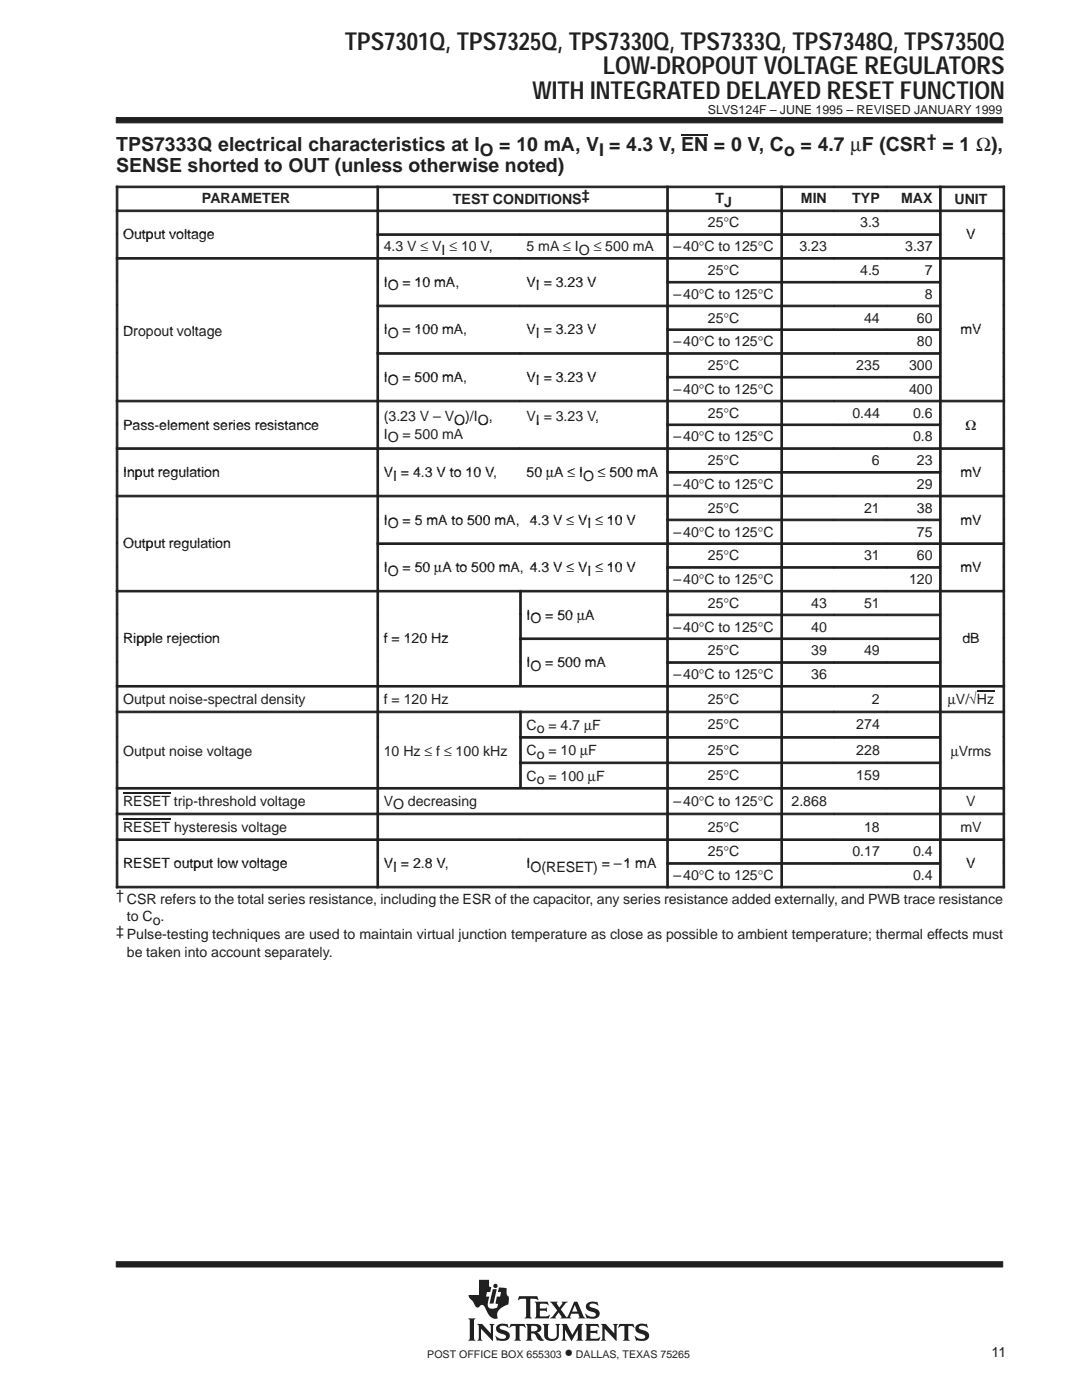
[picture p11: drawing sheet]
<svg xmlns="http://www.w3.org/2000/svg" width="216mm" height="279mm" viewBox="0 0 216 279" stroke-linecap="round" stroke-linejoin="round" font-family="sans-serif">
<g fill="#231f20" stroke="#231f20" stroke-width=".2">
<path d="M23.2 23.5h176.9v1h-176.9z" fill-rule="evenodd"/>
<path d="M23.2 251.8h176.9v1.1h-176.9z" fill-rule="evenodd"/>
</g>
<g fill="#231f20">
<path d="M98.3 257.3h.8l-.6 2.9h-.8z"/>
<path d="M104.9 264.2h1.9a.9 .9 0 0 1 1 .4 .9 .9 0 0 1 0 1.1l-.7 .2 .5 .4 .9 1.2a1.2 1.2 0 0 1-1.6-1l-.3-.3-.6-.1v1l.3 .5h-1.4l.3-.6v-2.3z" fill-rule="evenodd"/>
<path d="M109.7 259.8h1.6l-.2 .3 .5 .8 .6-.8-.1-.3h1.2l-.4 .3-1 1.2 1.2 1.6 1.5-3.1h.6l1.2 2.9 .4 .4-1.4-.1a.22 .22 0 0 0 .2-.1 .22 .22 0 0 0 0-.3l-.2-.4h-1.4l-.2 .7 .2 .2h-2.2l.2-.3-.5-.9-.7 .9 .2 .3h-1.3l.6-.4 .9-1.2z" fill-rule="evenodd"/>
<path d="M127 264.6a1.74 1.74 0 0 1 1.6-.4l.3 .1 .1-.1 .3 .8h-.1a1.2 1.2 0 0 0-1.7-.1 1.47 1.47 0 0 0 1.3 .7 1.03 1.03 0 0 1 .7 1.2 1.03 1.03 0 0 1-1.2 .8l-1.1-.1-.2 .1-.4-1 .9 .5 .9 .1a.45 .45 0 0 0 .4-.6 .45 .45 0 0 0-.6-.3l-.2-.1a1.11 1.11 0 0 1-1.2-1.4z" fill-rule="evenodd"/>
<path d="M123.6 264.2h2.8l.2 .8-.6-.4h-.5l-.1 .2v2.4l.3 .4h-1.4l.3-.4v-2.4l-.1-.2h-.5l-.7 .4z" fill-rule="evenodd"/>
<path d="M116.7 264.2h2.6l.2 .8-.6-.4-1.1 .1v.9h1.1l.3-.2v.9l-.4-.3h-1v1.1l1.3 .1 .7-.4-.3 .8h-2.8l.3-.4v-2.6z" fill-rule="evenodd"/>
<path d="M119.9 264.2h1l1.7 1.9v-1.5l-.3-.4h1l-.3 .4v3l-2.3-2.4v2l.3 .4h-1.1l.3-.4v-2.6z" fill-rule="evenodd"/>
<path d="M112 264.2h1.1l1.1 2.2 1.2-2.2h1l-.3 .4v2.6l.3 .4h-1.4l.3-.4v-1.8l-1.3 2.2-1.3-2.2v1.7l.4 .5h-1.1l.3-.6v-2.3z" fill-rule="evenodd"/>
<path d="M99.2 264.6a1.71 1.71 0 0 1 1.7-.4l.2 .1 .1-.1 .3 .8-.6-.3-.8-.1a.41 .41 0 0 0-.4 .5 .41 .41 0 0 0 .5 .3 1.29 1.29 0 0 1 1.5 1.4 1.08 1.08 0 0 1-1.2 .8l-1.1-.1-.2 .1-.4-1 .8 .5 .5 .1 .6-.1 .3-.2a.72 .72 0 0 0-.9-.7 .99 .99 0 0 1-1-.5 .99 .99 0 0 1 .1-1.1z" fill-rule="evenodd"/>
<path d="M101.9 264.2h2.8l.2 .8-.7-.4h-.4l-.1 .2v2.4l.3 .4h-1.4l.3-.4v-2.4l-.1-.2h-.5l-.7 .4z" fill-rule="evenodd"/>
<path d="M108.3 264.2h1.3l-.3 .4v2a.65 .65 0 0 0 .7 .6h.6l.4-.4 .1-2.1-.3-.5h1l-.3 .4v1.8a1.54 1.54 0 0 1-2.4 1l-.5-.7v-2.1z" fill-rule="evenodd"/>
<path d="M95.2 264.2h1l1.7 1.9v-1.5l-.3-.4h1.1l-.3 .4v3l-2.4-2.4v2l.3 .4h-1.1l.3-.6v-2.3z" fill-rule="evenodd"/>
<path d="M93.4 263.1h1.5l-.3 .4v3.7l.3 .4h-1.5l.3-.4v-3.7z" fill-rule="evenodd"/>
<path d="M103.6 258.7h3.6l.2 .8-.4-.3-1.2 .1v3.5l.3 .3h-1.4l.2-.2 .1-.3v-3.2l-.1-.2h-.8l-.7 .3z" fill-rule="evenodd"/>
<path d="M106.7 259.8h2.6l.1 .7-.5-.3-1.2 .1v.8h1.1l.3-.2v.9l-.4-.2h-1v1l.2 .1h1.2l.5-.3h.1l-.2 .7h-2.8l.3-.5v-2.3z" fill-rule="evenodd"/>
<path d="M117.1 260.2a2.08 2.08 0 0 1 1.9-.3l.2-.2 .1 .9a1.22 1.22 0 0 0-1.7-.1 .82 .82 0 0 0 .9 .6 1.06 1.06 0 0 1 1.2 1.1 1.06 1.06 0 0 1-1.2 1l-1.2-.1-.2 .1-.3-1 .8 .5 .8 .1a.46 .46 0 0 0 .5-.5 .46 .46 0 0 0-.5-.4l-.2-.1a1.11 1.11 0 0 1-1.2-1.5z" fill-rule="evenodd"/>
<path d="M95.6 255.4h2v1.3l.4 .2-.2 1h-.6l-.2 .9h.6l-.3 1.2 .1 .7a.9 .9 0 0 0 1.2 .4l.6-.1 .2-.8-.5-.1 .2-1.3h.7l.2-.9h-.7l.3-1 1.5 .2v1.1l.2 .4 .2 .2v.7a.81 .81 0 0 1-.6 1 2.73 2.73 0 0 0-1.7 1.7l.1 .9h-.1a1.81 1.81 0 0 1-2.1-1.5l-.3-.6a.7 .7 0 0 0-.6-.6 .7 .7 0 0 0-.7 .5 1.12 1.12 0 0 1-1.1-1l-.7-.8-.2-.7h2.1z" fill-rule="evenodd"/>
<circle cx="98.9" cy="256.6" r=".43"/>
</g>
<g fill="#fff">
<path d="M114.7 260.4l.5 1.4h-1z"/>
<path d="M106 264.7l.6-.1a.56 .56 0 0 1 .6 .5 .56 .56 0 0 1-.6 .6h-.6z" fill-rule="evenodd"/>
</g>
<path d="M135.9 26.9h5.4" fill="none" stroke="#231f20" stroke-width=".24"/>
<g fill="#231f20" stroke="#231f20" stroke-width=".2">
<path d="M23.2 37.1h.3v4.8h-.3z" fill-rule="evenodd"/>
<path d="M23.2 37.1h52v.4h-52z" fill-rule="evenodd"/>
<path d="M75.2 37.1h.3v4.8h-.3z" fill-rule="evenodd"/>
<path d="M75.2 37.1h57.8v.4h-57.8z" fill-rule="evenodd"/>
<path d="M133 37.1h.4v4.8h-.4z" fill-rule="evenodd"/>
<path d="M133 37.1h22.8v.4h-22.8z" fill-rule="evenodd"/>
<path d="M155.8 37.1h.3v4.8h-.3z" fill-rule="evenodd"/>
<path d="M155.8 37.1h10.6v.4h-10.6z" fill-rule="evenodd"/>
<path d="M166.4 37.1h10.5v.4h-10.5z" fill-rule="evenodd"/>
<path d="M176.9 37.1h10.6v.4h-10.6z" fill-rule="evenodd"/>
<path d="M187.5 37.1h.3v4.8h-.3z" fill-rule="evenodd"/>
<path d="M200.1 37.1h.4v4.8h-.4z" fill-rule="evenodd"/>
<path d="M187.5 37.1h13v.4h-13z" fill-rule="evenodd"/>
<path d="M23.2 41.9h.3v4.7h-.3z" fill-rule="evenodd"/>
<path d="M23.2 41.9h52v.3h-52z" fill-rule="evenodd"/>
<path d="M75.2 41.9h.3v4.7h-.3z" fill-rule="evenodd"/>
<path d="M75.2 41.9h57.8v.3h-57.8z" fill-rule="evenodd"/>
<path d="M133 41.9h.4v4.7h-.4z" fill-rule="evenodd"/>
<path d="M133 41.9h22.8v.3h-22.8z" fill-rule="evenodd"/>
<path d="M155.8 41.9h.3v4.7h-.3z" fill-rule="evenodd"/>
<path d="M155.8 41.9h10.6v.3h-10.6z" fill-rule="evenodd"/>
<path d="M166.4 41.9h10.5v.3h-10.5z" fill-rule="evenodd"/>
<path d="M176.9 41.9h10.6v.3h-10.6z" fill-rule="evenodd"/>
<path d="M187.5 41.9h.3v4.7h-.3z" fill-rule="evenodd"/>
<path d="M200.1 41.9h.4v4.7h-.4z" fill-rule="evenodd"/>
<path d="M187.5 41.9h13v.3h-13z" fill-rule="evenodd"/>
<path d="M23.2 46.7h.3v4.7h-.3z" fill-rule="evenodd"/>
<path d="M75.2 46.7h.3v4.7h-.3z" fill-rule="evenodd"/>
<path d="M75.2 46.7h28.5v.3h-28.5z" fill-rule="evenodd"/>
<path d="M103.7 46.7h29.3v.3h-29.3z" fill-rule="evenodd"/>
<path d="M133 46.7h.4v4.7h-.4z" fill-rule="evenodd"/>
<path d="M133 46.7h22.8v.3h-22.8z" fill-rule="evenodd"/>
<path d="M155.8 46.7h.3v4.7h-.3z" fill-rule="evenodd"/>
<path d="M155.8 46.7h10.6v.3h-10.6z" fill-rule="evenodd"/>
<path d="M166.4 46.7h10.5v.3h-10.5z" fill-rule="evenodd"/>
<path d="M176.9 46.7h10.6v.3h-10.6z" fill-rule="evenodd"/>
<path d="M187.5 46.7h.3v4.7h-.3z" fill-rule="evenodd"/>
<path d="M200.1 46.7h.4v4.7h-.4z" fill-rule="evenodd"/>
<path d="M23.2 51.4h.3v4.7h-.3z" fill-rule="evenodd"/>
<path d="M23.2 51.4h52v.3h-52z" fill-rule="evenodd"/>
<path d="M75.2 51.4h.3v4.7h-.3z" fill-rule="evenodd"/>
<path d="M75.2 51.4h28.5v.3h-28.5z" fill-rule="evenodd"/>
<path d="M103.7 51.4h29.3v.3h-29.3z" fill-rule="evenodd"/>
<path d="M133 51.4h.4v4.7h-.4z" fill-rule="evenodd"/>
<path d="M133 51.4h22.8v.3h-22.8z" fill-rule="evenodd"/>
<path d="M155.8 51.4h.3v4.7h-.3z" fill-rule="evenodd"/>
<path d="M155.8 51.4h10.6v.3h-10.6z" fill-rule="evenodd"/>
<path d="M166.4 51.4h10.5v.3h-10.5z" fill-rule="evenodd"/>
<path d="M176.9 51.4h10.6v.3h-10.6z" fill-rule="evenodd"/>
<path d="M187.5 51.4h.3v4.7h-.3z" fill-rule="evenodd"/>
<path d="M200.1 51.4h.4v4.7h-.4z" fill-rule="evenodd"/>
<path d="M187.5 51.4h13v.3h-13z" fill-rule="evenodd"/>
<path d="M23.2 56.2h.3v4.7h-.3z" fill-rule="evenodd"/>
<path d="M75.2 56.2h.3v4.7h-.3z" fill-rule="evenodd"/>
<path d="M133 56.2h.4v4.7h-.4z" fill-rule="evenodd"/>
<path d="M133 56.2h22.8v.3h-22.8z" fill-rule="evenodd"/>
<path d="M155.8 56.2h.3v4.7h-.3z" fill-rule="evenodd"/>
<path d="M155.8 56.2h10.6v.3h-10.6z" fill-rule="evenodd"/>
<path d="M166.4 56.2h10.5v.3h-10.5z" fill-rule="evenodd"/>
<path d="M176.9 56.2h10.6v.3h-10.6z" fill-rule="evenodd"/>
<path d="M187.5 56.2h.3v4.7h-.3z" fill-rule="evenodd"/>
<path d="M200.1 56.2h.4v4.7h-.4z" fill-rule="evenodd"/>
<path d="M23.2 60.9h.3v4.7h-.3z" fill-rule="evenodd"/>
<path d="M75.2 60.9h.3v4.7h-.3z" fill-rule="evenodd"/>
<path d="M75.2 60.9h28.5v.3h-28.5z" fill-rule="evenodd"/>
<path d="M103.7 60.9h29.3v.3h-29.3z" fill-rule="evenodd"/>
<path d="M133 60.9h.4v4.7h-.4z" fill-rule="evenodd"/>
<path d="M133 60.9h22.8v.3h-22.8z" fill-rule="evenodd"/>
<path d="M155.8 60.9h.3v4.7h-.3z" fill-rule="evenodd"/>
<path d="M155.8 60.9h10.6v.3h-10.6z" fill-rule="evenodd"/>
<path d="M166.4 60.9h10.5v.3h-10.5z" fill-rule="evenodd"/>
<path d="M176.9 60.9h10.6v.3h-10.6z" fill-rule="evenodd"/>
<path d="M187.5 60.9h.3v4.7h-.3z" fill-rule="evenodd"/>
<path d="M200.1 60.9h.4v4.7h-.4z" fill-rule="evenodd"/>
<path d="M23.2 65.6h.3v4.8h-.3z" fill-rule="evenodd"/>
<path d="M75.2 65.6h.3v4.8h-.3z" fill-rule="evenodd"/>
<path d="M133 65.6h.4v4.8h-.4z" fill-rule="evenodd"/>
<path d="M133 65.6h22.8v.4h-22.8z" fill-rule="evenodd"/>
<path d="M155.8 65.6h.3v4.8h-.3z" fill-rule="evenodd"/>
<path d="M155.8 65.6h10.6v.4h-10.6z" fill-rule="evenodd"/>
<path d="M166.4 65.6h10.5v.4h-10.5z" fill-rule="evenodd"/>
<path d="M176.9 65.6h10.6v.4h-10.6z" fill-rule="evenodd"/>
<path d="M187.5 65.6h.3v4.8h-.3z" fill-rule="evenodd"/>
<path d="M200.1 65.6h.4v4.8h-.4z" fill-rule="evenodd"/>
<path d="M23.2 70.4h.3v4.7h-.3z" fill-rule="evenodd"/>
<path d="M75.2 70.4h.3v4.7h-.3z" fill-rule="evenodd"/>
<path d="M75.2 70.4h28.5v.3h-28.5z" fill-rule="evenodd"/>
<path d="M103.7 70.4h29.3v.3h-29.3z" fill-rule="evenodd"/>
<path d="M133 70.4h.4v4.7h-.4z" fill-rule="evenodd"/>
<path d="M133 70.4h22.8v.3h-22.8z" fill-rule="evenodd"/>
<path d="M155.8 70.4h.3v4.7h-.3z" fill-rule="evenodd"/>
<path d="M155.8 70.4h10.6v.3h-10.6z" fill-rule="evenodd"/>
<path d="M166.4 70.4h10.5v.3h-10.5z" fill-rule="evenodd"/>
<path d="M176.9 70.4h10.6v.3h-10.6z" fill-rule="evenodd"/>
<path d="M187.5 70.4h.3v4.7h-.3z" fill-rule="evenodd"/>
<path d="M200.1 70.4h.4v4.7h-.4z" fill-rule="evenodd"/>
<path d="M23.2 75.1h.3v4.8h-.3z" fill-rule="evenodd"/>
<path d="M75.2 75.1h.3v4.8h-.3z" fill-rule="evenodd"/>
<path d="M133 75.1h.4v4.8h-.4z" fill-rule="evenodd"/>
<path d="M133 75.1h22.8v.3h-22.8z" fill-rule="evenodd"/>
<path d="M155.8 75.1h.3v4.8h-.3z" fill-rule="evenodd"/>
<path d="M155.8 75.1h10.6v.3h-10.6z" fill-rule="evenodd"/>
<path d="M166.4 75.1h10.5v.3h-10.5z" fill-rule="evenodd"/>
<path d="M176.9 75.1h10.6v.3h-10.6z" fill-rule="evenodd"/>
<path d="M187.5 75.1h.3v4.8h-.3z" fill-rule="evenodd"/>
<path d="M200.1 75.1h.4v4.8h-.4z" fill-rule="evenodd"/>
<path d="M23.2 79.9h.3v4.7h-.3z" fill-rule="evenodd"/>
<path d="M23.2 79.9h52v.3h-52z" fill-rule="evenodd"/>
<path d="M75.2 79.9h.3v4.7h-.3z" fill-rule="evenodd"/>
<path d="M75.2 79.9h28.5v.3h-28.5z" fill-rule="evenodd"/>
<path d="M103.7 79.9h29.3v.3h-29.3z" fill-rule="evenodd"/>
<path d="M133 79.9h.4v4.7h-.4z" fill-rule="evenodd"/>
<path d="M133 79.9h22.8v.3h-22.8z" fill-rule="evenodd"/>
<path d="M155.8 79.9h.3v4.7h-.3z" fill-rule="evenodd"/>
<path d="M155.8 79.9h10.6v.3h-10.6z" fill-rule="evenodd"/>
<path d="M166.4 79.9h10.5v.3h-10.5z" fill-rule="evenodd"/>
<path d="M176.9 79.9h10.6v.3h-10.6z" fill-rule="evenodd"/>
<path d="M187.5 79.9h.3v4.7h-.3z" fill-rule="evenodd"/>
<path d="M200.1 79.9h.4v4.7h-.4z" fill-rule="evenodd"/>
<path d="M187.5 79.9h13v.3h-13z" fill-rule="evenodd"/>
<path d="M23.2 84.6h.3v4.7h-.3z" fill-rule="evenodd"/>
<path d="M75.2 84.6h.3v4.7h-.3z" fill-rule="evenodd"/>
<path d="M133 84.6h.4v4.7h-.4z" fill-rule="evenodd"/>
<path d="M133 84.6h22.8v.3h-22.8z" fill-rule="evenodd"/>
<path d="M155.8 84.6h.3v4.7h-.3z" fill-rule="evenodd"/>
<path d="M155.8 84.6h10.6v.3h-10.6z" fill-rule="evenodd"/>
<path d="M166.4 84.6h10.5v.3h-10.5z" fill-rule="evenodd"/>
<path d="M176.9 84.6h10.6v.3h-10.6z" fill-rule="evenodd"/>
<path d="M187.5 84.6h.3v4.7h-.3z" fill-rule="evenodd"/>
<path d="M200.1 84.6h.4v4.7h-.4z" fill-rule="evenodd"/>
<path d="M23.2 89.4h.3v4.7h-.3z" fill-rule="evenodd"/>
<path d="M23.2 89.4h52v.3h-52z" fill-rule="evenodd"/>
<path d="M75.2 89.4h.3v4.7h-.3z" fill-rule="evenodd"/>
<path d="M75.2 89.4h28.5v.3h-28.5z" fill-rule="evenodd"/>
<path d="M103.7 89.4h29.3v.3h-29.3z" fill-rule="evenodd"/>
<path d="M133 89.4h.4v4.7h-.4z" fill-rule="evenodd"/>
<path d="M133 89.4h22.8v.3h-22.8z" fill-rule="evenodd"/>
<path d="M155.8 89.4h.3v4.7h-.3z" fill-rule="evenodd"/>
<path d="M155.8 89.4h10.6v.3h-10.6z" fill-rule="evenodd"/>
<path d="M166.4 89.4h10.5v.3h-10.5z" fill-rule="evenodd"/>
<path d="M176.9 89.4h10.6v.3h-10.6z" fill-rule="evenodd"/>
<path d="M187.5 89.4h.3v4.7h-.3z" fill-rule="evenodd"/>
<path d="M200.1 89.4h.4v4.7h-.4z" fill-rule="evenodd"/>
<path d="M187.5 89.4h13v.3h-13z" fill-rule="evenodd"/>
<path d="M23.2 94.1h.3v4.7h-.3z" fill-rule="evenodd"/>
<path d="M75.2 94.1h.3v4.7h-.3z" fill-rule="evenodd"/>
<path d="M133 94.1h.4v4.7h-.4z" fill-rule="evenodd"/>
<path d="M133 94.1h22.8v.3h-22.8z" fill-rule="evenodd"/>
<path d="M155.8 94.1h.3v4.7h-.3z" fill-rule="evenodd"/>
<path d="M155.8 94.1h10.6v.3h-10.6z" fill-rule="evenodd"/>
<path d="M166.4 94.1h10.5v.3h-10.5z" fill-rule="evenodd"/>
<path d="M176.9 94.1h10.6v.3h-10.6z" fill-rule="evenodd"/>
<path d="M187.5 94.1h.3v4.7h-.3z" fill-rule="evenodd"/>
<path d="M200.1 94.1h.4v4.7h-.4z" fill-rule="evenodd"/>
<path d="M23.2 98.8h.3v4.8h-.3z" fill-rule="evenodd"/>
<path d="M23.2 98.8h52v.4h-52z" fill-rule="evenodd"/>
<path d="M75.2 98.8h.3v4.8h-.3z" fill-rule="evenodd"/>
<path d="M75.2 98.8h57.8v.4h-57.8z" fill-rule="evenodd"/>
<path d="M133 98.8h.4v4.8h-.4z" fill-rule="evenodd"/>
<path d="M133 98.8h22.8v.4h-22.8z" fill-rule="evenodd"/>
<path d="M155.8 98.8h.3v4.8h-.3z" fill-rule="evenodd"/>
<path d="M155.8 98.8h10.6v.4h-10.6z" fill-rule="evenodd"/>
<path d="M166.4 98.8h10.5v.4h-10.5z" fill-rule="evenodd"/>
<path d="M176.9 98.8h10.6v.4h-10.6z" fill-rule="evenodd"/>
<path d="M187.5 98.8h.3v4.8h-.3z" fill-rule="evenodd"/>
<path d="M200.1 98.8h.4v4.8h-.4z" fill-rule="evenodd"/>
<path d="M187.5 98.8h13v.4h-13z" fill-rule="evenodd"/>
<path d="M23.2 103.6h.3v4.7h-.3z" fill-rule="evenodd"/>
<path d="M75.2 103.6h.3v4.7h-.3z" fill-rule="evenodd"/>
<path d="M133 103.6h.4v4.7h-.4z" fill-rule="evenodd"/>
<path d="M133 103.6h22.8v.3h-22.8z" fill-rule="evenodd"/>
<path d="M155.8 103.6h.3v4.7h-.3z" fill-rule="evenodd"/>
<path d="M155.8 103.6h10.6v.3h-10.6z" fill-rule="evenodd"/>
<path d="M166.4 103.6h10.5v.3h-10.5z" fill-rule="evenodd"/>
<path d="M176.9 103.6h10.6v.3h-10.6z" fill-rule="evenodd"/>
<path d="M187.5 103.6h.3v4.7h-.3z" fill-rule="evenodd"/>
<path d="M200.1 103.6h.4v4.7h-.4z" fill-rule="evenodd"/>
<path d="M23.2 108.3h.3v4.8h-.3z" fill-rule="evenodd"/>
<path d="M75.2 108.3h.3v4.8h-.3z" fill-rule="evenodd"/>
<path d="M75.2 108.3h57.8v.4h-57.8z" fill-rule="evenodd"/>
<path d="M133 108.3h.4v4.8h-.4z" fill-rule="evenodd"/>
<path d="M133 108.3h22.8v.4h-22.8z" fill-rule="evenodd"/>
<path d="M155.8 108.3h.3v4.8h-.3z" fill-rule="evenodd"/>
<path d="M155.8 108.3h10.6v.4h-10.6z" fill-rule="evenodd"/>
<path d="M166.4 108.3h10.5v.4h-10.5z" fill-rule="evenodd"/>
<path d="M176.9 108.3h10.6v.4h-10.6z" fill-rule="evenodd"/>
<path d="M187.5 108.3h.3v4.8h-.3z" fill-rule="evenodd"/>
<path d="M200.1 108.3h.4v4.8h-.4z" fill-rule="evenodd"/>
<path d="M187.5 108.3h13v.4h-13z" fill-rule="evenodd"/>
<path d="M23.2 113.1h.3v4.7h-.3z" fill-rule="evenodd"/>
<path d="M75.2 113.1h.3v4.7h-.3z" fill-rule="evenodd"/>
<path d="M133 113.1h.4v4.7h-.4z" fill-rule="evenodd"/>
<path d="M133 113.1h22.8v.3h-22.8z" fill-rule="evenodd"/>
<path d="M155.8 113.1h.3v4.7h-.3z" fill-rule="evenodd"/>
<path d="M155.8 113.1h10.6v.3h-10.6z" fill-rule="evenodd"/>
<path d="M166.4 113.1h10.5v.3h-10.5z" fill-rule="evenodd"/>
<path d="M176.9 113.1h10.6v.3h-10.6z" fill-rule="evenodd"/>
<path d="M187.5 113.1h.3v4.7h-.3z" fill-rule="evenodd"/>
<path d="M200.1 113.1h.4v4.7h-.4z" fill-rule="evenodd"/>
<path d="M23.2 117.8h.3v4.7h-.3z" fill-rule="evenodd"/>
<path d="M23.2 117.8h52v.3h-52z" fill-rule="evenodd"/>
<path d="M75.2 117.8h.3v4.7h-.3z" fill-rule="evenodd"/>
<path d="M75.2 117.8h28.5v.3h-28.5z" fill-rule="evenodd"/>
<path d="M103.7 117.8h.3v4.7h-.3z" fill-rule="evenodd"/>
<path d="M103.7 117.8h29.3v.3h-29.3z" fill-rule="evenodd"/>
<path d="M133 117.8h.4v4.7h-.4z" fill-rule="evenodd"/>
<path d="M133 117.8h22.8v.3h-22.8z" fill-rule="evenodd"/>
<path d="M155.8 117.8h.3v4.7h-.3z" fill-rule="evenodd"/>
<path d="M155.8 117.8h10.6v.3h-10.6z" fill-rule="evenodd"/>
<path d="M166.4 117.8h10.5v.3h-10.5z" fill-rule="evenodd"/>
<path d="M176.9 117.8h10.6v.3h-10.6z" fill-rule="evenodd"/>
<path d="M187.5 117.8h.3v4.7h-.3z" fill-rule="evenodd"/>
<path d="M200.1 117.8h.4v4.7h-.4z" fill-rule="evenodd"/>
<path d="M187.5 117.8h13v.3h-13z" fill-rule="evenodd"/>
<path d="M23.2 122.6h.3v4.7h-.3z" fill-rule="evenodd"/>
<path d="M75.2 122.6h.3v4.7h-.3z" fill-rule="evenodd"/>
<path d="M103.7 122.6h.3v4.7h-.3z" fill-rule="evenodd"/>
<path d="M133 122.6h.4v4.7h-.4z" fill-rule="evenodd"/>
<path d="M133 122.6h22.8v.3h-22.8z" fill-rule="evenodd"/>
<path d="M155.8 122.6h.3v4.7h-.3z" fill-rule="evenodd"/>
<path d="M155.8 122.6h10.6v.3h-10.6z" fill-rule="evenodd"/>
<path d="M166.4 122.6h10.5v.3h-10.5z" fill-rule="evenodd"/>
<path d="M176.9 122.6h10.6v.3h-10.6z" fill-rule="evenodd"/>
<path d="M187.5 122.6h.3v4.7h-.3z" fill-rule="evenodd"/>
<path d="M200.1 122.6h.4v4.7h-.4z" fill-rule="evenodd"/>
<path d="M23.2 127.3h.3v4.7h-.3z" fill-rule="evenodd"/>
<path d="M75.2 127.3h.3v4.7h-.3z" fill-rule="evenodd"/>
<path d="M103.7 127.3h.3v4.7h-.3z" fill-rule="evenodd"/>
<path d="M103.7 127.3h29.3v.3h-29.3z" fill-rule="evenodd"/>
<path d="M133 127.3h.4v4.7h-.4z" fill-rule="evenodd"/>
<path d="M133 127.3h22.8v.3h-22.8z" fill-rule="evenodd"/>
<path d="M155.8 127.3h.3v4.7h-.3z" fill-rule="evenodd"/>
<path d="M155.8 127.3h10.6v.3h-10.6z" fill-rule="evenodd"/>
<path d="M166.4 127.3h10.5v.3h-10.5z" fill-rule="evenodd"/>
<path d="M176.9 127.3h10.6v.3h-10.6z" fill-rule="evenodd"/>
<path d="M187.5 127.3h.3v4.7h-.3z" fill-rule="evenodd"/>
<path d="M200.1 127.3h.4v4.7h-.4z" fill-rule="evenodd"/>
<path d="M23.2 132.1h.3v4.7h-.3z" fill-rule="evenodd"/>
<path d="M75.2 132.1h.3v4.7h-.3z" fill-rule="evenodd"/>
<path d="M103.7 132.1h.3v4.7h-.3z" fill-rule="evenodd"/>
<path d="M133 132.1h.4v4.7h-.4z" fill-rule="evenodd"/>
<path d="M133 132.1h22.8v.3h-22.8z" fill-rule="evenodd"/>
<path d="M155.8 132.1h.3v4.7h-.3z" fill-rule="evenodd"/>
<path d="M155.8 132.1h10.6v.3h-10.6z" fill-rule="evenodd"/>
<path d="M166.4 132.1h10.5v.3h-10.5z" fill-rule="evenodd"/>
<path d="M176.9 132.1h10.6v.3h-10.6z" fill-rule="evenodd"/>
<path d="M187.5 132.1h.3v4.7h-.3z" fill-rule="evenodd"/>
<path d="M200.1 132.1h.4v4.7h-.4z" fill-rule="evenodd"/>
<path d="M23.2 136.8h.3v5.1h-.3z" fill-rule="evenodd"/>
<path d="M23.2 136.8h52v.3h-52z" fill-rule="evenodd"/>
<path d="M75.2 136.8h.3v5.1h-.3z" fill-rule="evenodd"/>
<path d="M75.2 136.8h57.8v.3h-57.8z" fill-rule="evenodd"/>
<path d="M133 136.8h.4v5.1h-.4z" fill-rule="evenodd"/>
<path d="M133 136.8h22.8v.3h-22.8z" fill-rule="evenodd"/>
<path d="M155.8 136.8h.3v5.1h-.3z" fill-rule="evenodd"/>
<path d="M155.8 136.8h10.6v.3h-10.6z" fill-rule="evenodd"/>
<path d="M166.4 136.8h10.5v.3h-10.5z" fill-rule="evenodd"/>
<path d="M176.9 136.8h10.6v.3h-10.6z" fill-rule="evenodd"/>
<path d="M187.5 136.8h.3v5.1h-.3z" fill-rule="evenodd"/>
<path d="M200.1 136.8h.4v5.1h-.4z" fill-rule="evenodd"/>
<path d="M187.5 136.8h13v.3h-13z" fill-rule="evenodd"/>
<path d="M23.2 141.9h.3v5.1h-.3z" fill-rule="evenodd"/>
<path d="M23.2 141.9h52v.3h-52z" fill-rule="evenodd"/>
<path d="M75.2 141.9h.3v5.1h-.3z" fill-rule="evenodd"/>
<path d="M75.2 141.9h28.5v.3h-28.5z" fill-rule="evenodd"/>
<path d="M103.7 141.9h.3v5.1h-.3z" fill-rule="evenodd"/>
<path d="M103.7 141.9h29.3v.3h-29.3z" fill-rule="evenodd"/>
<path d="M133 141.9h.4v5.1h-.4z" fill-rule="evenodd"/>
<path d="M133 141.9h22.8v.3h-22.8z" fill-rule="evenodd"/>
<path d="M155.8 141.9h.3v5.1h-.3z" fill-rule="evenodd"/>
<path d="M155.8 141.9h10.6v.3h-10.6z" fill-rule="evenodd"/>
<path d="M166.4 141.9h10.5v.3h-10.5z" fill-rule="evenodd"/>
<path d="M176.9 141.9h10.6v.3h-10.6z" fill-rule="evenodd"/>
<path d="M187.5 141.9h.3v5.1h-.3z" fill-rule="evenodd"/>
<path d="M200.1 141.9h.4v5.1h-.4z" fill-rule="evenodd"/>
<path d="M187.5 141.9h13v.3h-13z" fill-rule="evenodd"/>
<path d="M23.2 147h.3v5.1h-.3z" fill-rule="evenodd"/>
<path d="M75.2 147h.3v5.1h-.3z" fill-rule="evenodd"/>
<path d="M103.7 147h.3v5.1h-.3z" fill-rule="evenodd"/>
<path d="M103.7 147h29.3v.3h-29.3z" fill-rule="evenodd"/>
<path d="M133 147h.4v5.1h-.4z" fill-rule="evenodd"/>
<path d="M133 147h22.8v.3h-22.8z" fill-rule="evenodd"/>
<path d="M155.8 147h.3v5.1h-.3z" fill-rule="evenodd"/>
<path d="M155.8 147h10.6v.3h-10.6z" fill-rule="evenodd"/>
<path d="M166.4 147h10.5v.3h-10.5z" fill-rule="evenodd"/>
<path d="M176.9 147h10.6v.3h-10.6z" fill-rule="evenodd"/>
<path d="M187.5 147h.3v5.1h-.3z" fill-rule="evenodd"/>
<path d="M200.1 147h.4v5.1h-.4z" fill-rule="evenodd"/>
<path d="M23.2 152.1h.3v5h-.3z" fill-rule="evenodd"/>
<path d="M75.2 152.1h.3v5h-.3z" fill-rule="evenodd"/>
<path d="M103.7 152.1h.3v5h-.3z" fill-rule="evenodd"/>
<path d="M103.7 152.1h29.3v.3h-29.3z" fill-rule="evenodd"/>
<path d="M133 152.1h.4v5h-.4z" fill-rule="evenodd"/>
<path d="M133 152.1h22.8v.3h-22.8z" fill-rule="evenodd"/>
<path d="M155.8 152.1h.3v5h-.3z" fill-rule="evenodd"/>
<path d="M155.8 152.1h10.6v.3h-10.6z" fill-rule="evenodd"/>
<path d="M166.4 152.1h10.5v.3h-10.5z" fill-rule="evenodd"/>
<path d="M176.9 152.1h10.6v.3h-10.6z" fill-rule="evenodd"/>
<path d="M187.5 152.1h.3v5h-.3z" fill-rule="evenodd"/>
<path d="M200.1 152.1h.4v5h-.4z" fill-rule="evenodd"/>
<path d="M23.2 157.2h.3v5.1h-.3z" fill-rule="evenodd"/>
<path d="M23.2 157.2h52v.3h-52z" fill-rule="evenodd"/>
<path d="M75.2 157.2h.3v5.1h-.3z" fill-rule="evenodd"/>
<path d="M75.2 157.2h57.8v.3h-57.8z" fill-rule="evenodd"/>
<path d="M133 157.2h.4v5.1h-.4z" fill-rule="evenodd"/>
<path d="M133 157.2h22.8v.3h-22.8z" fill-rule="evenodd"/>
<path d="M155.8 157.2h.3v5.1h-.3z" fill-rule="evenodd"/>
<path d="M155.8 157.2h10.6v.3h-10.6z" fill-rule="evenodd"/>
<path d="M166.4 157.2h10.5v.3h-10.5z" fill-rule="evenodd"/>
<path d="M176.9 157.2h10.6v.3h-10.6z" fill-rule="evenodd"/>
<path d="M187.5 157.2h.3v5.1h-.3z" fill-rule="evenodd"/>
<path d="M200.1 157.2h.4v5.1h-.4z" fill-rule="evenodd"/>
<path d="M187.5 157.2h13v.3h-13z" fill-rule="evenodd"/>
<path d="M23.2 162.3h.3v5.1h-.3z" fill-rule="evenodd"/>
<path d="M23.2 162.3h52v.3h-52z" fill-rule="evenodd"/>
<path d="M75.2 162.3h.3v5.1h-.3z" fill-rule="evenodd"/>
<path d="M75.2 162.3h57.8v.3h-57.8z" fill-rule="evenodd"/>
<path d="M133 162.3h.4v5.1h-.4z" fill-rule="evenodd"/>
<path d="M133 162.3h22.8v.3h-22.8z" fill-rule="evenodd"/>
<path d="M155.8 162.3h.3v5.1h-.3z" fill-rule="evenodd"/>
<path d="M155.8 162.3h10.6v.3h-10.6z" fill-rule="evenodd"/>
<path d="M166.4 162.3h10.5v.3h-10.5z" fill-rule="evenodd"/>
<path d="M176.9 162.3h10.6v.3h-10.6z" fill-rule="evenodd"/>
<path d="M187.5 162.3h.3v5.1h-.3z" fill-rule="evenodd"/>
<path d="M200.1 162.3h.4v5.1h-.4z" fill-rule="evenodd"/>
<path d="M187.5 162.3h13v.3h-13z" fill-rule="evenodd"/>
<path d="M23.2 167.4h.3v4.7h-.3z" fill-rule="evenodd"/>
<path d="M23.2 167.4h52v.3h-52z" fill-rule="evenodd"/>
<path d="M75.2 167.4h.3v4.7h-.3z" fill-rule="evenodd"/>
<path d="M75.2 167.4h28.5v.3h-28.5z" fill-rule="evenodd"/>
<path d="M103.7 167.4h29.3v.3h-29.3z" fill-rule="evenodd"/>
<path d="M133 167.4h.4v4.7h-.4z" fill-rule="evenodd"/>
<path d="M133 167.4h22.8v.3h-22.8z" fill-rule="evenodd"/>
<path d="M155.8 167.4h.3v4.7h-.3z" fill-rule="evenodd"/>
<path d="M155.8 167.4h10.6v.3h-10.6z" fill-rule="evenodd"/>
<path d="M166.4 167.4h10.5v.3h-10.5z" fill-rule="evenodd"/>
<path d="M176.9 167.4h10.6v.3h-10.6z" fill-rule="evenodd"/>
<path d="M187.5 167.4h.3v4.7h-.3z" fill-rule="evenodd"/>
<path d="M200.1 167.4h.4v4.7h-.4z" fill-rule="evenodd"/>
<path d="M187.5 167.4h13v.3h-13z" fill-rule="evenodd"/>
<path d="M23.2 172.2h.3v5h-.3z" fill-rule="evenodd"/>
<path d="M23.2 176.9h52v.3h-52z" fill-rule="evenodd"/>
<path d="M75.2 172.2h.3v5h-.3z" fill-rule="evenodd"/>
<path d="M75.2 176.9h28.5v.3h-28.5z" fill-rule="evenodd"/>
<path d="M103.7 176.9h29.3v.3h-29.3z" fill-rule="evenodd"/>
<path d="M133 172.2h.4v5h-.4z" fill-rule="evenodd"/>
<path d="M133 172.2h22.8v.3h-22.8z" fill-rule="evenodd"/>
<path d="M133 176.9h22.8v.3h-22.8z" fill-rule="evenodd"/>
<path d="M155.8 172.2h.3v5h-.3z" fill-rule="evenodd"/>
<path d="M155.8 172.2h10.6v.3h-10.6z" fill-rule="evenodd"/>
<path d="M155.8 176.9h10.6v.3h-10.6z" fill-rule="evenodd"/>
<path d="M166.4 172.2h10.5v.3h-10.5z" fill-rule="evenodd"/>
<path d="M166.4 176.9h10.5v.3h-10.5z" fill-rule="evenodd"/>
<path d="M176.9 172.2h10.6v.3h-10.6z" fill-rule="evenodd"/>
<path d="M176.9 176.9h10.6v.3h-10.6z" fill-rule="evenodd"/>
<path d="M187.5 172.2h.3v5h-.3z" fill-rule="evenodd"/>
<path d="M200.1 172.2h.4v5h-.4z" fill-rule="evenodd"/>
<path d="M187.5 176.9h13v.3h-13z" fill-rule="evenodd"/>
</g>
<path d="M194.9 137.9h3.5M24.6 158.3h9.4M24.6 163.4h9.4" fill="none" stroke="#231f20" stroke-width=".36"/>
<path d="M24.6 170.6h9.4" fill="none" stroke="#231f20" stroke-width=".2"/>
<g font-size="4.9" fill="#231f20">
<text x="68.8" y="9.9">TPS7301Q, TPS7325Q, TPS7330Q, TPS7333Q, TPS7348Q, TPS7350Q</text>
<text x="120.3" y="14.8">LOW-DROPOUT VOLTAGE REGULATORS</text>
<text x="106.3" y="19.8">WITH INTEGRATED DELAYED RESET FUNCTION</text>
</g>
<g font-size="3.9" fill="#231f20">
<text x="23.2" y="30.2">TPS7333Q electrical characteristics at I</text>
<text x="23.2" y="34.4">SENSE shorted to OUT (unless otherwise noted)</text>
</g>
<g font-size="3.5" fill="#231f20">
<text x="185" y="29.2">† = 1 Ω),</text>
<text x="95.8" y="31.2">O = 10 mA, VI = 4.3 V, EN = 0 V, Co = 4.7 µF (CSR</text>
<text x="112.7" y="271">•</text>
</g>
<g font-size="2.8" fill="#231f20">
<text x="40.3" y="40.5">PARAMETER</text>
<text x="90.4" y="40.7">TEST CONDITIONS‡</text>
<text x="142.8" y="40.6">TJ</text>
<text x="159.8" y="40.5">MIN</text>
<text x="170.1" y="40.5">TYP</text>
<text x="179.8" y="40.5">MAX</text>
<text x="190.5" y="40.7">UNIT</text>
<text x="24.6" y="47.8">Output voltage</text>
<text x="141.3" y="45.4">25°C</text>
<text x="171.6" y="45.4">3.3</text>
<text x="192.8" y="47.8">V</text>
<text x="76.6" y="50.1">4.3 V ≤ VI ≤ 10 V,</text>
<text x="105.1" y="50.1">5 mA ≤ IO ≤ 500 mA</text>
<text x="134.4" y="50.1">–40°C to 125°C</text>
<text x="159.5" y="50.1">3.23</text>
<text x="180.6" y="50.1">3.37</text>
<text x="76.6" y="57.2">IO = 10 mA,</text>
<text x="76.6" y="57.3">IO = 10 mA</text>
<text x="105.1" y="57.2">VI = 3.23 V</text>
<text x="105.1" y="57.3">VI = 3 23 V</text>
<text x="134.4" y="59.6">–40°C to 125°C</text>
<text x="141.3" y="54.9">25°C</text>
<text x="171.6" y="54.9">4.5</text>
<text x="184.5" y="54.9">7</text>
<text x="184.5" y="59.6">8</text>
<text x="141.3" y="64.4">25°C</text>
<text x="172.4" y="64.4">44</text>
<text x="183" y="64.4">60</text>
<text x="24.6" y="67">Dropout voltage</text>
<text x="76.6" y="66.7">IO = 100 mA</text>
<text x="76.6" y="66.7">IO = 100 mA,</text>
<text x="105.1" y="66.7">VI = 3.23 V</text>
<text x="105.1" y="66.7">VI = 3 23 V</text>
<text x="134.4" y="69.1">–40°C to 125°C</text>
<text x="183" y="69.1">80</text>
<text x="191.6" y="66.7">mV</text>
<text x="76.6" y="76.2">IO = 500 mA</text>
<text x="76.6" y="76.2">IO = 500 mA,</text>
<text x="105.1" y="76.2">VI = 3.23 V</text>
<text x="105.1" y="76.2">VI = 3 23 V</text>
<text x="141.3" y="73.9">25°C</text>
<text x="170.9" y="73.9">235</text>
<text x="181.4" y="73.9">300</text>
<text x="134.4" y="78.6">–40°C to 125°C</text>
<text x="141.3" y="83.4">25°C</text>
<text x="170.1" y="83.4">0.44</text>
<text x="181.4" y="78.6">400</text>
<text x="182.2" y="83.4">0.6</text>
<text x="24.6" y="85.7">Pass element series resistance</text>
<text x="24.6" y="85.7">Pass-element series resistance</text>
<text x="76.6" y="84">(3.23 V – VO) O,</text>
<text x="76.6" y="84">(</text>
<text x="76.6" y="87.5">IO = 500 mA</text>
<text x="90.6" y="84.7">O)/IO,</text>
<text x="105.1" y="84">VII = 3.23 V,,</text>
<text x="134.4" y="88.1">–40°C to 125°C</text>
<text x="182.2" y="88.1">0.8</text>
<text x="192.7" y="85.7">Ω</text>
<text x="24.6" y="95.2">Input regulation</text>
<text x="76.6" y="95.2">VI = 4.3 V to 10 V,</text>
<text x="76.6" y="95.2">VI = 4 3 V to 10 V</text>
<text x="105.1" y="95.2">50 µA ≤ IO ≤ 500 mA</text>
<text x="141.3" y="92.8">25°C</text>
<text x="174" y="92.8">6</text>
<text x="183" y="92.8">23</text>
<text x="191.6" y="95.2">mV</text>
<text x="134.4" y="97.6">–40°C to 125°C</text>
<text x="183" y="97.6">29</text>
<text x="76.6" y="104.7">IO = 5 mA to 500 mA,</text>
<text x="76.6" y="104.7">IO = 5 mA to 500 mA</text>
<text x="105.7" y="104.7">4 3 V ≤ VI ≤ 10 V</text>
<text x="105.7" y="104.7">4.3 V ≤ VI ≤ 10 V</text>
<text x="134.4" y="107.1">–40°C to 125°C</text>
<text x="141.3" y="102.3">25°C</text>
<text x="172.4" y="102.3">21</text>
<text x="183" y="102.3">38</text>
<text x="183" y="107.1">75</text>
<text x="191.6" y="104.7">mV</text>
<text x="24.6" y="109.4">Output regulation</text>
<text x="141.3" y="111.8">25°C</text>
<text x="172.4" y="111.8">31</text>
<text x="183" y="111.8">60</text>
<text x="76.6" y="114.2">IO = 50 µA to 500 mA 4 3 V ≤ VI ≤ 10 V</text>
<text x="76.6" y="114.2">IO = 50 µA to 500 mA, 4.3 V ≤ VI ≤ 10 V</text>
<text x="134.4" y="116.6">–40°C to 125°C</text>
<text x="181.4" y="116.6">120</text>
<text x="191.6" y="114.2">mV</text>
<text x="105.1" y="123.7">IO = 50 µA</text>
<text x="141.3" y="121.3">25°C</text>
<text x="161.9" y="121.3">43</text>
<text x="172.4" y="121.3">51</text>
<text x="24.6" y="128.4">Ripple rejection</text>
<text x="76.6" y="128.4">f = 120 Hz</text>
<text x="134.4" y="126">–40°C to 125°C</text>
<text x="141.3" y="130.8">25°C</text>
<text x="161.9" y="126">40</text>
<text x="161.9" y="130.8">39</text>
<text x="172.4" y="130.8">49</text>
<text x="192" y="128.4">dB</text>
<text x="105.1" y="133.2">IO = 500 mA</text>
<text x="134.4" y="135.5">–40°C to 125°C</text>
<text x="161.9" y="135.5">36</text>
<text x="24.6" y="140.5">Output noise-spectral density</text>
<text x="76.6" y="140.5">f = 120 Hz</text>
<text x="141.3" y="140.5">25°C</text>
<text x="174" y="140.5">2</text>
<text x="189.1" y="140.6">µV/√Hz</text>
<text x="105.1" y="145.7">Co = 4.7 µF</text>
<text x="141.3" y="145.6">25°C</text>
<text x="170.9" y="145.6">274</text>
<text x="24.6" y="150.8">Output noise voltage</text>
<text x="76.6" y="150.8">10 Hz ≤ f ≤ 100 kHz</text>
<text x="105.1" y="150.7">Co = 10 µF</text>
<text x="105.1" y="155.8">Co = 100 µF</text>
<text x="141.3" y="150.7">25°C</text>
<text x="141.3" y="155.7">25°C</text>
<text x="170.9" y="150.7">228</text>
<text x="170.9" y="155.7">159</text>
<text x="189.7" y="150.8">µVrms</text>
<text x="24.6" y="160.9">RESET trip-threshold voltage</text>
<text x="76.6" y="160.8">VO decreasing</text>
<text x="134.4" y="160.8">–40°C to 125°C</text>
<text x="157.9" y="160.8">2.868</text>
<text x="192.8" y="160.8">V</text>
<text x="24.6" y="166.1">RESET hysteresis voltage</text>
<text x="141.3" y="166">25°C</text>
<text x="172.4" y="166">18</text>
<text x="191.6" y="166">mV</text>
<text x="24.6" y="173.2">RESET output low voltage</text>
<text x="76.6" y="173.3">VI = 2.8 V</text>
<text x="76.6" y="173.3">VI = 2 8 V,</text>
<text x="105.1" y="173.3">IO(RESET) =</text>
<text x="105.1" y="173.3">IO(RESET) = –1 mA</text>
<text x="124.4" y="173.3">1 mA</text>
<text x="141.3" y="170.9">25°C</text>
<text x="170.1" y="170.9">0.17</text>
<text x="182.2" y="170.9">0.4</text>
<text x="192.8" y="173.3">V</text>
<text x="23.2" y="179.7">† CSR refers to the total series resistance, including the ESR of the capacitor, any series resistance added externally, and PWB trace resistance</text>
<text x="134.4" y="175.6">–40°C to 125°C</text>
<text x="182.2" y="175.6">0.4</text>
<text x="25.3" y="183.9">to Co.</text>
<text x="23.2" y="186.7">‡ Pulse-testing techniques are used to maintain virtual junction temperature as close as possible to ambient temperature; thermal effects must</text>
<text x="25.3" y="190.9">be taken into account separately.</text>
<text x="197.9" y="270.8">11</text>
</g>
<text font-size="2.5" fill="#231f20" x="141.3" y="22.7">SLVS124F – JUNE 1995 – REVISED JANUARY 1999</text>
<g font-size="2.1" fill="#231f20">
<text x="85.3" y="271">POST OFFICE BOX 655303</text>
<text x="114.9" y="271">DALLAS, TEXAS 75265</text>
</g>
</svg>
